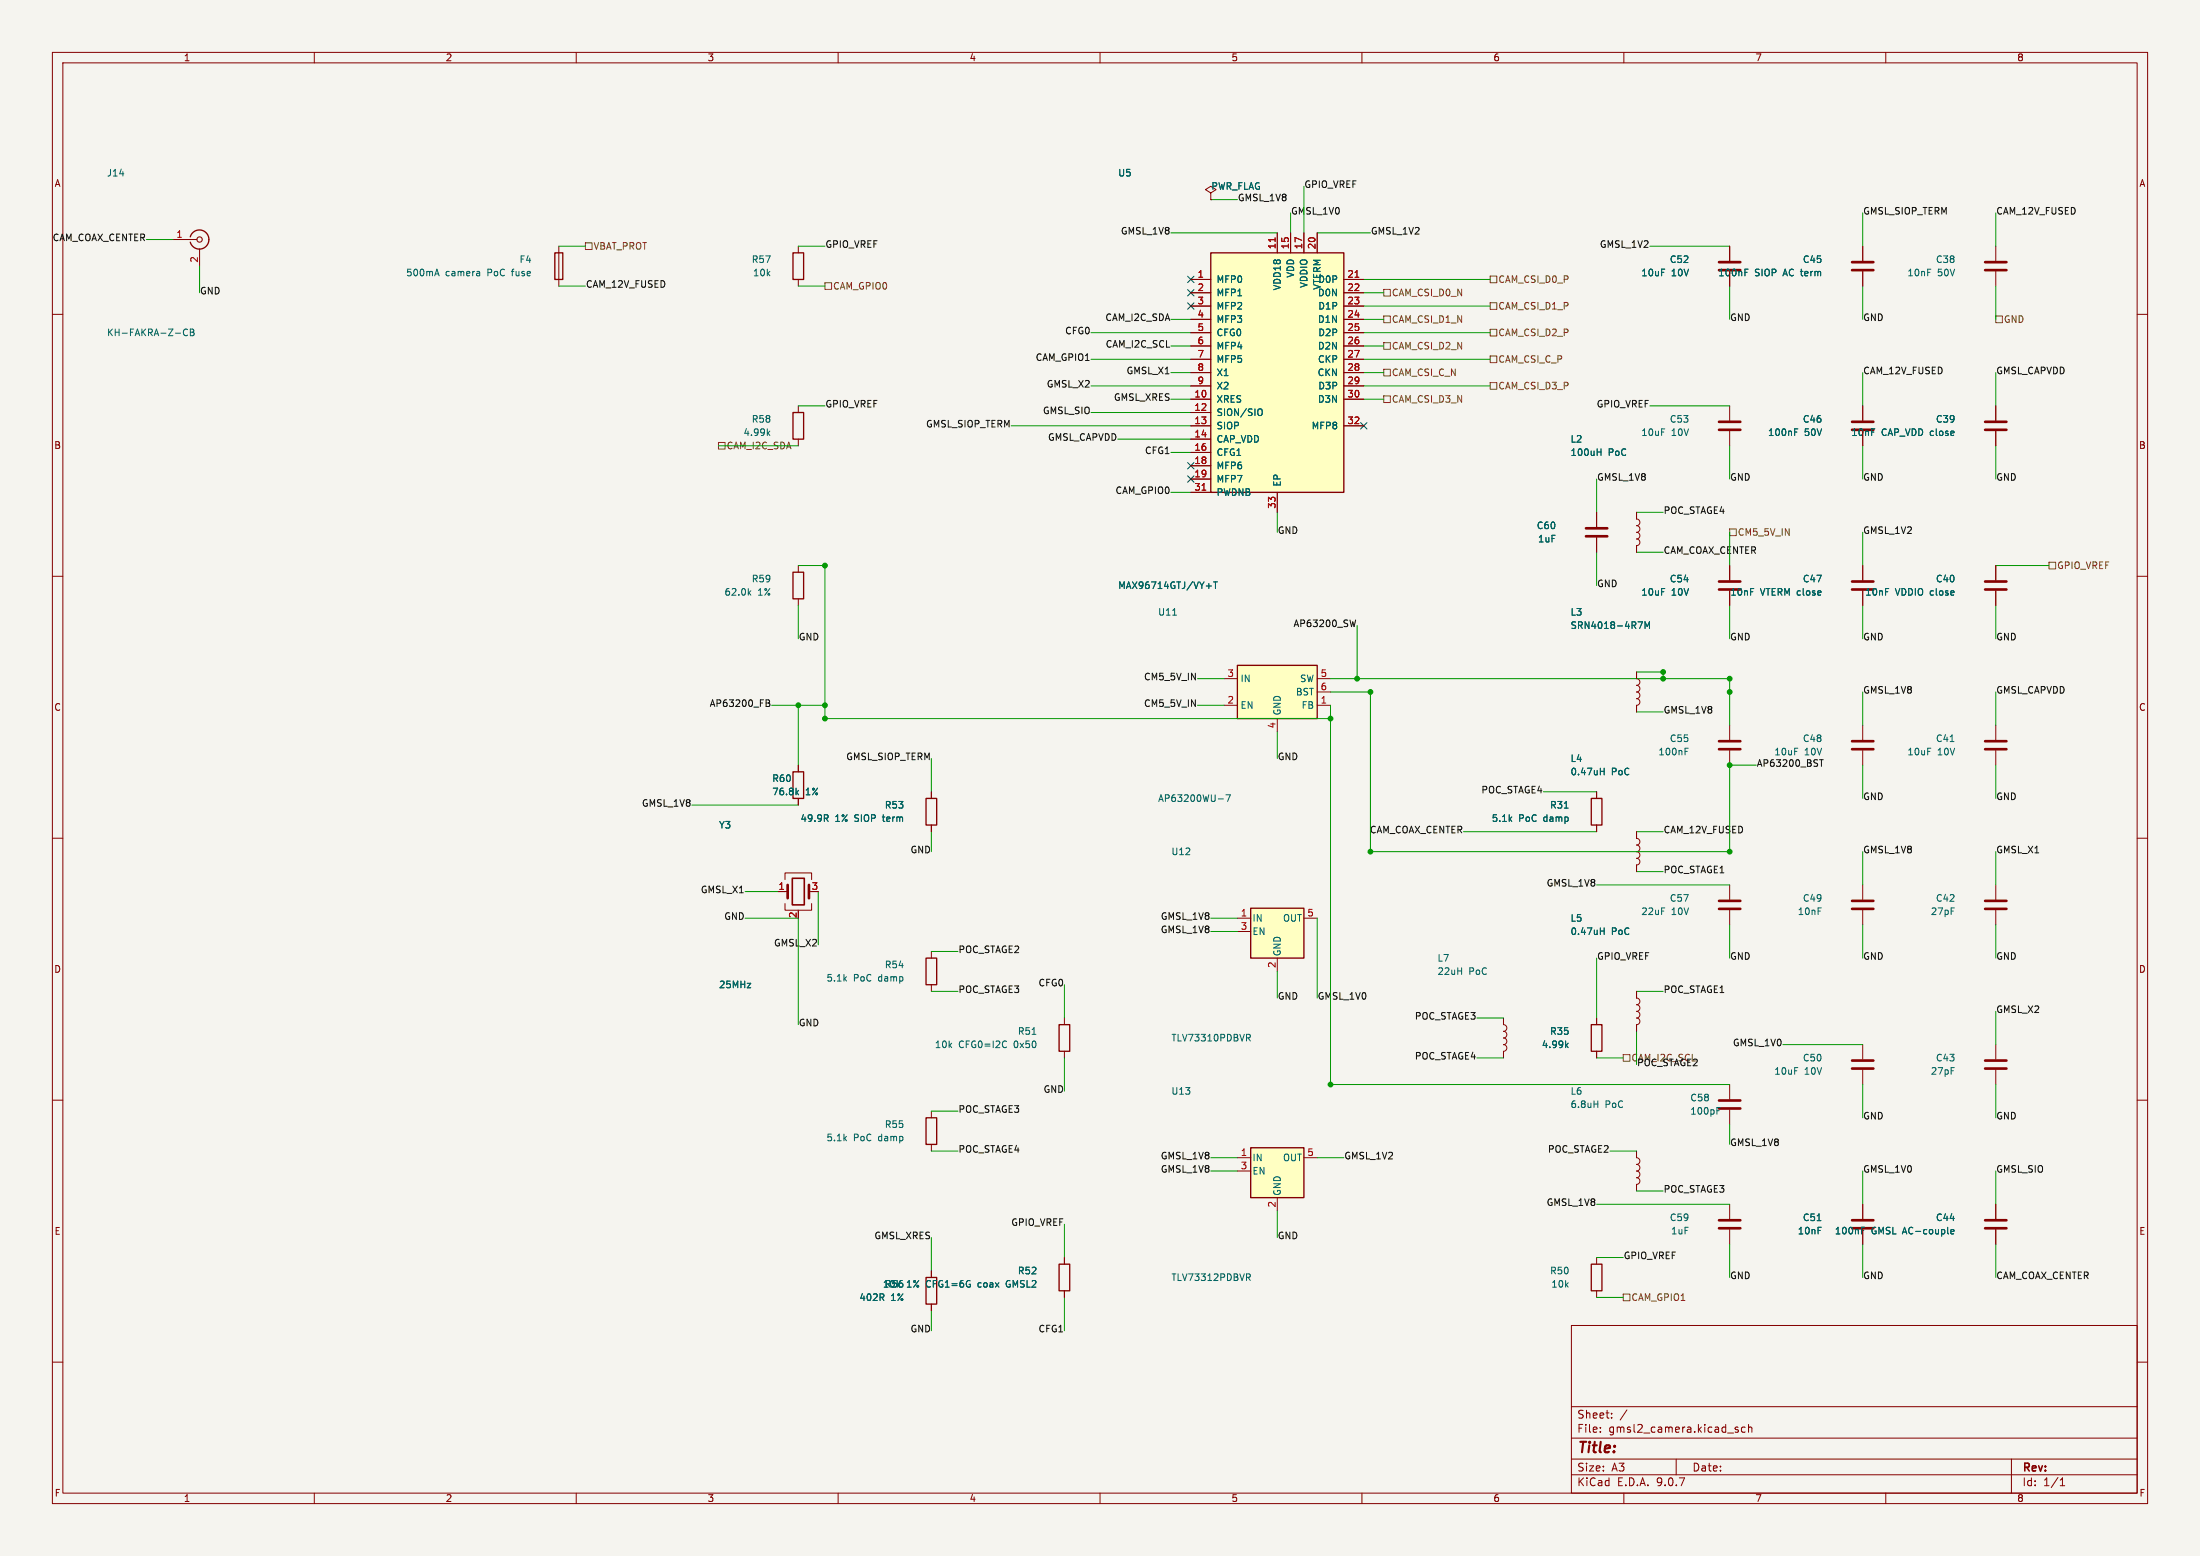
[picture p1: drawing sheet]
<svg xmlns="http://www.w3.org/2000/svg" width="420mm" height="297mm" viewBox="0 0 420 297" stroke-linecap="round" stroke-linejoin="round" font-family="sans-serif">
<path d="M0 0h420v297h-420z" fill="#f5f4ef" stroke="#f5f4ef" stroke-width=".19"/>
<g fill="none" stroke="#840000" stroke-width=".19">
<path d="M10 10h400v277h-400zM12 12h396v273h-396zM60 10v2M110 10v2M160 10v2M210 10v2M260 10v2M310 10v2M360 10v2M355.6 47v2.8M355.6 51.8v2.8M10 60h2"/>
<path d="M381 77.5v2.8M408 60h2M381 82.3v2.8M10 110h2M355.6 108v2.7M355.6 112.8v2.8M381 108v2.7M381 112.8v2.8M408 110h2M10 160h2M312.4 158.8v1.2a.64 .64 0 0 1 .7 .7 .64 .64 0 0 1-.7 .6M408 160h2"/>
<path d="M148.6 170.2h1.8M149.9 167.9v-1.3h5v1.3M149.9 172.5v1.2h5v-1.2M152.4 173.7v.3M312.4 161.3a.64 .64 0 0 1 .7 .6 .64 .64 0 0 1-.7 .7 .64 .64 0 0 1 .7 .6 .64 .64 0 0 1-.7 .6 .64 .64 0 0 1 .7 .7 .64 .64 0 0 1-.7 .6M312.4 165.1v1.3M177.8 181.6v1.3M177.8 188v1.2M355.6 199.4v2.8M10 210h2M177.8 212.1v1.3M177.8 218.4v1.3"/>
<path d="M355.6 204.2v2.8M408 210h2M381 229.9v2.8M381 234.7v2.8M300 253h108v32h-108zM304.8 240v1.3M304.8 246.4v1.2M10 260h2M300 278.5h108M300 274.5h108M300 268.5h108M305.5 273.2v.2"/>
<path d="M305.5 272.5v.1M307.7 270.5v.2M307.7 269.8v.1M310.6 269.1l-1.3 1.9M320 278.5v3M331.2 272.7l.7 .4-.2 .3-.5-.1M331.8 272.5l-.4-.1-.2 .2M333.2 272.5l-.5-.1-.3 .3 .2 .6h.6M333.8 272.5l.2-.1 .4 .1v.9M333.8 271.9v1.5M384 278.5v6.5M408 260h2"/>
<path d="M60 285v2M110 285v2M160 285v2M210 285v2M260 285v2M300 281.5h108M310 285v2M360 285v2M393.3 283.6h.9M393.3 282.5l.4-.4v1.5"/>
</g>
<path d="M176.8 182.9h2v5.1h-2zM176.8 213.4h2v5h-2zM303.8 241.3h2v5.1h-2z" fill="none" stroke="#840000" stroke-width=".25"/>
<g fill="none" stroke="#840000" stroke-width=".51">
<path d="M353.6 50h4M353.6 51.6h4M379 80.5h4M379 82h4M353.6 111h4M353.6 112.5h4M379 111h4M379 112.5h4M150.4 168.9v2.6M154.4 168.9v2.6M353.6 202.4h4M353.6 204h4"/>
<path d="M379 232.9h4M379 234.4h4"/>
</g>
<path d="M333.1 52h.4M333.1 51.4h.6M305.5 147.2h.7M306.2 146.6v1.3M355.4 234.9h.4M355.4 234.3h.6M372.4 235.1l.6-.1v-.3h-.4l-.2 .2 .1 .6h.5" fill="none" stroke="#006464" stroke-width=".19"/>
<path d="M151.3 167.6h2.2v5.1h-2.2z" fill="none" stroke="#840000" stroke-width=".3"/>
<path d="M238.8 219.1h10.1v9.5h-10.1z" fill="#ffffc2"/>
<path d="M151.4 109.2h2v5.1h-2zM238.8 219.1h10.1v9.5h-10.1zM202.2 241.3h2v5.1h-2z" fill="none" stroke="#840000" stroke-width=".25"/>
<g fill="none" stroke="#840000" stroke-width=".19">
<path d="M152.4 108v1.2M152.4 114.3v1.3M330.2 168.9v2.8M330.2 173.7v2.8M287 194.3v1.3a.64 .64 0 0 1 .7 .6 .64 .64 0 0 1-.7 .7 .64 .64 0 0 1 .7 .6 .64 .64 0 0 1-.7 .6 .64 .64 0 0 1 .7 .7 .64 .64 0 0 1-.7 .6 .64 .64 0 0 1 .7 .6 .64 .64 0 0 1-.7 .7M312.4 189.2v1.3a.64 .64 0 0 1 .7 .6 .64 .64 0 0 1-.7 .7 .64 .64 0 0 1 .7 .6 .64 .64 0 0 1-.7 .6 .64 .64 0 0 1 .7 .7 .64 .64 0 0 1-.7 .6M312.4 194.3a.64 .64 0 0 1 .7 .6 .64 .64 0 0 1-.7 .7v1.3M287 200.7v1.2M236.2 221h2.6M236.2 223.5h2.6M243.8 228.6v2.5M248.9 221h2.6"/>
<path d="M203.2 240v1.3M203.2 246.4v1.2"/>
</g>
<path d="M143 113.1l.3 .5M143.3 112.8l-.4 .4M305.5 177.7h.7M306.2 177.1v1.3M238 243.1h.4l.3 .3-.1 .4h-.6M238.3 243.8l.4 .6" fill="none" stroke="#006464" stroke-width=".19"/>
<path d="M328.2 172h4M328.2 173.5h4" fill="none" stroke="#840000" stroke-width=".51"/>
<path d="M238.8 173.4h10.1v9.5h-10.1z" fill="#ffffc2"/>
<path d="M151.4 147.3h2v5.1h-2zM176.8 152.4h2v5.1h-2zM303.8 152.4h2v5.1h-2zM238.8 173.4h10.1v9.5h-10.1z" fill="none" stroke="#840000" stroke-width=".25"/>
<g fill="none" stroke="#840000" stroke-width=".19">
<path d="M381 47v2.8M381 51.8v2.8M330.2 138.4v2.8M152.4 146.1v1.2M152.4 152.4v1.3M177.8 151.1v1.3M177.8 157.5v1.3M304.8 151.1v1.3M304.8 157.5v1.3M330.2 143.3v2.8M236.2 175.3h2.6M236.2 177.8h2.6"/>
<path d="M248.9 175.3h2.6M243.8 182.9v2.5"/>
</g>
<path d="M152.1 151.2l.4 .5M152.5 150.9l-.5 .4M157.7 156.2l.4 .6M158 155.6l.1 .2-.1 .3M298.6 154.2h.8M321.7 143.4h.4M321.7 142.8h.6M238 197.4h.4l.3 .3-.1 .3-.6 .1M238.3 198.1l.4 .6" fill="none" stroke="#006464" stroke-width=".19"/>
<path d="M379 50h4M379 51.6h4M328.2 141.5h4M328.2 143h4" fill="none" stroke="#840000" stroke-width=".51"/>
<path d="M231.1 48.3h25.4v45.7h-25.4z" fill="#ffffc2"/>
<path d="M36.3 45.2a1.81 1.81 0 0 1 2.8-1 1.81 1.81 0 0 1 0 3 1.81 1.81 0 0 1-2.8-1M105.9 48.3h1.5v5h-1.5zM151.4 48.3h2v5h-2zM231.1 48.3h25.4v45.7h-25.4zM151.4 78.7h2v5.1h-2zM202.2 195.6h2v5.1h-2zM176.8 243.8h2v5.1h-2z" fill="none" stroke="#840000" stroke-width=".25"/>
<g fill="none" stroke="#840000" stroke-width=".19">
<path d="M231.1 36.8l1.1-.6-1.1-.6-1 .6 1 .6v1.3M231.1 38.1h.1M33 45.7h4.6M38.1 47.5v3.3M106.7 47v7.6M152.4 47v1.3M152.4 53.3v1.3M227.3 53.3h3.8M227.3 55.9h3.8M227.3 58.4h3.8M243.8 44.5v3.8M246.4 44.5v3.8"/>
<path d="M248.9 44.5v3.8M251.5 44.5v3.8M256.5 53.3h3.8M256.5 55.9h3.8M256.5 58.4h3.8M330.2 47v2.8M330.2 51.8v2.8M152.4 77.5v1.2M227.3 61h3.8M227.3 63.5h3.8M227.3 66h3.8M227.3 68.6h3.8"/>
<path d="M227.3 71.1h3.8M227.3 73.7h3.8M227.3 76.2h3.8M227.3 78.7h3.8M256.5 61h3.8M256.5 63.5h3.8M256.5 66h3.8M256.5 68.6h3.8M256.5 71.1h3.8M256.5 73.7h3.8M256.5 76.2h3.8M330.2 77.5v2.8"/>
<path d="M355.6 77.5v2.8M152.4 83.8v1.3M227.3 81.3h3.8M227.3 83.8h3.8M227.3 86.4h3.8M227.3 88.9h3.8M227.3 91.4h3.8M227.3 94h3.8M243.8 94v3.8M256.5 81.3h3.8M304.8 97.8v2.8M312.4 97.8v1.3a.64 .64 0 0 1 .7 .6 .64 .64 0 0 1-.7 .6 .64 .64 0 0 1 .7 .7 .64 .64 0 0 1-.7 .6 .64 .64 0 0 1 .7 .6 .64 .64 0 0 1-.7 .7"/>
<path d="M330.2 82.3v2.8M355.6 82.3v2.8M304.8 102.6v2.8M312.4 102.9a.64 .64 0 0 1 .7 .6 .64 .64 0 0 1-.7 .6v1.3M330.2 108v2.7M330.2 112.8v2.8M312.4 128.3v1.2a.64 .64 0 0 1 .7 .7 .64 .64 0 0 1-.7 .6 .64 .64 0 0 1 .7 .7 .64 .64 0 0 1-.7 .6M312.4 132.1a.64 .64 0 0 1 .7 .6 .64 .64 0 0 1-.7 .7 .64 .64 0 0 1 .7 .6 .64 .64 0 0 1-.7 .6v1.3M355.6 138.4v2.8M381 138.4v2.8M355.6 143.3v2.8M381 143.3v2.8"/>
<path d="M355.6 168.9v2.8M355.6 173.7v2.8M381 168.9v2.8M381 173.7v2.8M203.2 194.3v1.3M381 199.4v2.8M203.2 200.7v1.2M312.4 219.7v1.3a.64 .64 0 0 1 .7 .6 .64 .64 0 0 1-.7 .7 .64 .64 0 0 1 .7 .6 .64 .64 0 0 1-.7 .6M330.2 207v2.8M330.2 211.8v2.8M381 204.2v2.8M312.4 223.5a.64 .64 0 0 1 .7 .7 .64 .64 0 0 1-.7 .6 .64 .64 0 0 1 .7 .6 .64 .64 0 0 1-.7 .7v1.2"/>
<path d="M330.2 229.9v2.8M330.2 234.7v2.8M355.6 229.9v2.8M355.6 234.7v2.8M177.8 242.6v1.2M177.8 248.9v1.3"/>
</g>
<g fill="none" stroke="#006464" stroke-width=".19">
<path d="M83.1 52.3h.6M83.4 51.4l.4 1.2M91.4 51.8l.2 .2v.6M91.6 52.6h-.2M91.6 52.1l-.2 .1M35.8 62.9a.6 .6 0 0 0-.8 .5 .6 .6 0 0 0 .6 .7l.2-.1M36.3 62.8h.5l.2 .3-.2 .3 .2 .1 .1 .3-.3 .3h-.5zM36.3 63.4h.5M240.4 78a.43 .43 0 0 1 .6 .5v.4a.43 .43 0 0 1-.6 .4M146.6 82.6l.4 .5M147 82.3l-.5 .5M304.9 86.3h.7"/>
<path d="M305.6 85.7v1.2M342.6 82.5h.4M342.6 81.9h.6M230.3 111.9h1M231.7 111.1h.7M232 111.1v1.2M312.7 118.7h.9l-.6 1.3M314 120v-1.3l.5 .9 .4-.9v1.3M372.3 141.5h.7M191.9 198.7l.2 .1M192.1 199.8l-.2 .2M197 197.4h.8"/>
<path d="M304.3 210.7h.7M305 210.1v1.3M327.8 212h.4M327.8 211.4h.6M346.9 233h.7"/>
</g>
<path d="M243.4 45.4v.7M258.7 52.9h.7M229.5 93.6h.7" fill="none" stroke="#a90000" stroke-width=".19"/>
<g fill="none" stroke="#840000" stroke-width=".51">
<path d="M328.2 50h4M328.2 51.6h4M328.2 80.5h4M328.2 82h4M353.6 80.5h4M353.6 82h4M302.8 100.8h4M302.8 102.4h4M328.2 111h4M328.2 112.5h4M353.6 141.5h4M353.6 143h4"/>
<path d="M379 141.5h4M379 143h4M353.6 172h4M353.6 173.5h4M379 172h4M379 173.5h4M328.2 211.6h4M328.2 210.1h4M379 202.4h4M379 204h4M328.2 232.9h4M328.2 234.4h4"/>
<path d="M353.6 232.9h4M353.6 234.4h4"/>
</g>
<circle cx="38.1" cy="45.7" r=".51" fill="none" stroke="#840000" stroke-width=".2"/>
<path d="M236.2 127h15.3v10.2h-15.3z" fill="#ffffc2"/>
<path d="M236.2 127h15.3v10.2h-15.3zM303.8 195.6h2v5.1h-2z" fill="none" stroke="#840000" stroke-width=".25"/>
<g fill="none" stroke="#840000" stroke-width=".19">
<path d="M231.1 38.1h.1M227.3 53.3h3.8M227.3 55.9h3.8M227.3 58.4h3.8M243.8 44.5v3.8M246.4 44.5v3.8M248.9 44.5v3.8M251.5 44.5v3.8M256.5 53.3h3.8M256.5 55.9h3.8M256.5 58.4h3.8M330.2 47v2.8"/>
<path d="M330.2 51.8v2.8M355.6 47v2.8M355.6 51.8v2.8M227.3 61h3.8M227.3 63.5h3.8M227.3 66h3.8M227.3 68.6h3.8M227.3 71.1h3.8M227.3 73.7h3.8M227.3 76.2h3.8M227.3 78.7h3.8M256.5 61h3.8"/>
<path d="M256.5 63.5h3.8M256.5 66h3.8M256.5 68.6h3.8M256.5 71.1h3.8M256.5 73.7h3.8M256.5 76.2h3.8M355.6 77.5v2.8M381 77.5v2.8M227.3 81.3h3.8M227.3 83.8h3.8M227.3 86.4h3.8M227.3 88.9h3.8"/>
<path d="M227.3 91.4h3.8M227.3 94h3.8M243.8 94v3.8M256.5 81.3h3.8M304.8 97.8v2.8M312.4 97.8v1.3M355.6 82.3v2.8M381 82.3v2.8M304.8 102.6v2.8M312.4 104.1v1.3M330.2 108v2.7M330.2 112.8v2.8"/>
<path d="M355.6 108v2.7M355.6 112.8v2.8M381 108v2.7M381 112.8v2.8M233.7 129.5h2.5M233.7 134.6h2.5M243.8 137.2v2.5M251.5 129.5h2.5M251.5 134.6h2.5M251.5 132.1h2.5M312.4 128.3v1.2M312.4 134.6v1.3"/>
<path d="M152.4 146.1v1.2M152.4 152.4v1.3M177.8 151.1v1.3M177.8 157.5v1.3M304.8 151.1v1.3M304.8 157.5v1.3M312.4 158.8v1.2M148.6 170.2h1.3M312.4 165.1v1.3M304.8 194.3v1.3M312.4 189.2v1.3M312.4 195.6v1.3"/>
<path d="M304.8 200.7v1.2M355.6 229.9v2.8M355.6 234.7v2.8M381 229.9v2.8M381 234.7v2.8M177.8 242.6v1.2M177.8 248.9v1.3M203.2 240v1.3M203.2 246.4v1.2"/>
</g>
<g fill="none" stroke="#006464" stroke-width=".19">
<path d="M333.1 52h.4M333.1 51.4h.6M240.4 78a.43 .43 0 0 1 .6 .5v.4a.43 .43 0 0 1-.6 .4M304.9 86.3h.7M305.6 85.7v1.2M342.6 82.5h.4M342.6 81.9h.6M223.9 117.4h.7M230.3 111.9h1M231.7 111.1h.7M232 111.1v1.2M312.7 118.7h.9l-.6 1.3"/>
<path d="M314 120v-1.3l.5 .9 .4-.9v1.3M152.1 151.2l.4 .5M152.5 150.9l-.5 .4M157.7 156.2l.4 .6M158 155.6l.1 .2-.1 .3M232.6 152.5h.9M234 151.7h.9l-.6 1.3M298.6 154.2h.8M305.5 147.2h.7M306.2 146.6v1.3M305.5 177.7h.7M306.2 177.1v1.3"/>
<path d="M299 199.5l.4 .5M299.4 199.1l-.5 .5M346.9 233h.7M355.4 234.9h.4M355.4 234.3h.6M372.4 235.1l.6-.1v-.3h-.4l-.2 .2 .1 .6h.5"/>
</g>
<g fill="none" stroke="#725600" stroke-width=".19">
<path d="M111.8 46.4h1.2v1.2h-1.2zM157.5 54h1.2v1.2h-1.2zM264.2 55.2h1.2v1.3h-1.2zM284.5 52.7h1.2v1.3h-1.2zM284.5 57.8h1.2v1.3h-1.2zM264.2 60.3h1.2v1.3h-1.2zM264.2 65.4h1.2v1.3h-1.2zM264.2 70.5h1.2v1.3h-1.2zM264.2 75.6h1.2v1.2h-1.2zM284.5 73h1.2v1.3h-1.2zM284.5 67.9h1.2v1.3h-1.2zM284.5 62.9h1.2v1.2h-1.2z"/>
<path d="M381 60.3h1.3v1.3h-1.3zM137.2 84.5h1.2v1.2h-1.2zM330.2 101h1.3v1.2h-1.3zM391.2 107.3h1.2v1.3h-1.2zM309.9 201.3h1.2v1.3h-1.2zM309.9 247h1.2v1.3h-1.2z"/>
</g>
<path d="M258.8 118.3l-.3 1.3M146.3 133.6l.6 .1v.2l-.2 .3M146.3 134.2h.4M146.7 134.2l.3 .2-.1 .3-.6 .2M347.7 145v1.3" fill="none" stroke="#0f0f0f" stroke-width=".19"/>
<g fill="none" stroke="#009600" stroke-width=".19">
<path d="M231.1 38.1h5.1M248.9 35.6v8.9M27.9 45.7h5.1M38.1 50.8v5.1M106.7 54.6h5.1M106.7 47h5.1M152.4 54.6h5.1M152.4 47h5.1M223.5 44.5h20.3M246.4 40.6v3.9M251.5 44.5h10.1M260.3 53.3h24.2"/>
<path d="M260.3 55.9h3.9M260.3 58.4h24.2M315 47h15.2M330.2 54.6v6.4M355.6 40.6v6.4M355.6 54.6v6.4M381 40.6v6.4M381 54.6v6.4M152.4 77.5h5.1M208.3 68.6h19M208.3 63.5h19M208.3 78.7h19"/>
<path d="M208.3 73.7h19M223.5 61h3.8M223.5 71.1h3.8M223.5 66h3.8M223.5 76.2h3.8M260.3 68.6h24.2M260.3 61h3.9M260.3 63.5h24.2M260.3 71.1h3.9M260.3 73.7h24.2M260.3 66h3.9M260.3 76.2h3.9"/>
<path d="M315 77.5h15.2M355.6 71.1v6.4M381 71.1v6.4M137.2 85.1h15.2M193 81.3h34.3M213.4 83.8h13.9M223.5 86.4h3.8M223.5 94h3.8M243.8 97.8v3.8M304.8 91.4v6.4M312.4 97.8h5.1M330.2 85.1v6.3"/>
<path d="M355.6 85.1v6.3M381 85.1v6.3M152.4 108h5.1v29.2h96.5M152.4 115.6v6.3M259.1 119.4v10.1M304.8 105.4v6.4M312.4 105.4h5.1M330.2 101.6v6.4M330.2 115.6v6.3M355.6 101.6v6.4M355.6 115.6v6.3M381 115.6v6.3"/>
<path d="M381 108h10.2M147.3 134.6h10.2M152.4 134.6v11.5M228.6 129.5h5.1M228.6 134.6h5.1M243.8 139.7v5.1M254 129.5h76.2v8.9M254 132.1h7.6v30.5h68.6v-16.5h5.1M254 134.6v72.4h76.2M312.4 135.9h5.1M312.4 128.3h5.1v1.2M355.6 132.1v6.3"/>
<path d="M381 132.1v6.3M132.1 153.7h20.3M177.8 144.8v6.3M177.8 158.8v3.8M279.4 158.8h25.4M294.6 151.1h10.2M312.4 158.8h5.1M355.6 146.1v6.3M381 146.1v6.3M142.2 175.3h10.2v20.3M142.2 170.2h6.4M156.2 170.2v10.1"/>
<path d="M231.1 175.3h5.1M231.1 177.8h5.1M251.5 175.3v15.2M304.8 168.9h25.4M312.4 166.4h5.1M330.2 176.5v6.4M355.6 162.6v6.3M355.6 176.5v6.4M381 162.6v6.3M381 176.5v6.4M177.8 189.2h5.1M177.8 181.6h5.1"/>
<path d="M203.2 188v6.3M243.8 185.4v5.1M281.9 194.3h5.1M304.8 182.9v11.4M312.4 189.2h5.1M312.4 196.9v6.3M340.4 199.4h15.2M381 193v6.4M177.8 212.1h5.1M177.8 219.7h5.1M203.2 201.9v6.4M281.9 201.9h5.1"/>
<path d="M304.8 201.9h5.1M307.3 219.7h5.1M330.2 214.6v3.8M355.6 207v6.4M381 207v6.4M177.8 236.2v6.4M203.2 233.7v6.3M231.1 221h5.1M231.1 223.5h5.1M243.8 231.1v5.1M251.5 221h5M304.8 229.9h25.4"/>
<path d="M312.4 227.3h5.1M330.2 237.5v6.3M355.6 223.5v6.4M355.6 237.5v6.3M381 223.5v6.4M381 237.5v6.3M177.8 250.2v3.8M203.2 247.6v6.4M304.8 247.6h5.1M304.8 240h5.1"/>
</g>
<path d="M226.7 57.8l1.2 1.2M226.7 55.3l1.2 1.2M226.7 52.7l1.2 1.2M227.9 57.8l-1.2 1.2M227.9 55.3l-1.2 1.2M227.9 52.7l-1.2 1.2M226.7 88.3l1.2 1.2M226.7 90.8l1.2 1.2M227.9 88.3l-1.2 1.2M227.9 90.8l-1.2 1.2M259.7 80.7l1.3 1.2M261 80.7l-1.3 1.2" fill="none" stroke="#000084" stroke-width=".19"/>
<path d="M243.4 45.4v.7M258.7 52.9h.7M229.5 93.6h.7" fill="none" stroke="#a90000" stroke-width=".19"/>
<g fill="#009600" stroke="#009600" stroke-width=".19">
<circle cx="317.5" cy="128.3" r=".46"/>
<circle cx="317.5" cy="129.5" r=".46"/>
<circle cx="330.2" cy="129.5" r=".46"/>
<circle cx="330.2" cy="132.1" r=".46"/>
<circle cx="330.2" cy="146.1" r=".46"/>
<circle cx="330.2" cy="162.6" r=".46"/>
<circle cx="254" cy="207" r=".46"/>
<circle cx="261.6" cy="162.6" r=".46"/>
<circle cx="157.5" cy="108" r=".46"/>
<circle cx="261.6" cy="132.1" r=".46"/>
<circle cx="254" cy="137.2" r=".46"/>
<circle cx="259.1" cy="129.5" r=".46"/>
<circle cx="157.5" cy="137.2" r=".46"/>
<circle cx="157.5" cy="134.6" r=".46"/>
<circle cx="152.4" cy="134.6" r=".46"/>
</g>
<text font-size="2.8" fill="#840000" x="301" y="277.9">Title:</text>
<g font-size="2.1" fill="#840000">
<text x="301" y="273.7">File:</text>
<text x="301" y="271">Sheet:</text>
<text x="307.1" y="273.7">gmsl2_camera.kicad_sch</text>
<text x="301" y="281.1">Size:</text>
<text x="307.6" y="281.1">A3</text>
<text x="323" y="281.1">Date:</text>
<text x="386" y="281.3">Rev:</text>
<text x="301" y="283.9">KiCad</text>
<text x="308.7" y="283.9">E.D.A.</text>
<text x="316.3" y="283.9">9.0.7</text>
<text x="386" y="283.9">Id:</text>
<text x="390.1" y="283.9">1/1</text>
</g>
<g font-size="1.8" fill="#840000">
<text x="35" y="11.9">1</text>
<text x="85" y="11.9">2</text>
<text x="135" y="11.9">3</text>
<text x="185" y="11.9">4</text>
<text x="235" y="11.9">5</text>
<text x="285" y="11.9">6</text>
<text x="335" y="11.9">7</text>
<text x="385" y="11.9">8</text>
<text x="10.3" y="35.9">A</text>
<text x="408.3" y="35.9">A</text>
<text x="10.3" y="85.9">B</text>
<text x="408.2" y="85.9">B</text>
<text x="10.3" y="135.9">C</text>
<text x="408.2" y="135.9">C</text>
<text x="10.3" y="185.9">D</text>
<text x="408.2" y="185.9">D</text>
<text x="10.3" y="235.9">E</text>
<text x="408.3" y="235.9">E</text>
<text x="10.3" y="285.9">F</text>
<text x="35" y="286.9">1</text>
<text x="85" y="286.9">2</text>
<text x="135" y="286.9">3</text>
<text x="185" y="286.9">4</text>
<text x="235" y="286.9">5</text>
<text x="285" y="286.9">6</text>
<text x="335" y="286.9">7</text>
<text x="385" y="286.9">8</text>
<text x="408.3" y="285.9">F</text>
</g>
<g font-size="1.8" fill="#006464">
<text x="20.3" y="33.9">J14</text>
<text x="213.4" y="33.9">U5</text>
<text x="231.1" y="36.4">PWR_FLAG</text>
<text x="77.4" y="52.9">500mA</text>
<text x="85" y="52.9">camera</text>
<text x="93.1" y="52.9">PoC</text>
<text x="98" y="52.9">fuse</text>
<text x="99.1" y="50.4">F4</text>
<text x="143.4" y="50.4">R57</text>
<text x="143.7" y="52.9">10k</text>
<text x="247.2" y="53.1" transform="rotate(-90 247.2 53.1)">VDD</text>
<text x="313.2" y="52.9">10uF</text>
<text x="318.7" y="50.4">C52</text>
<text x="319.1" y="52.9">10V</text>
<text x="327.9" y="52.9">100nF</text>
<text x="335" y="52.9">SIOP</text>
<text x="340.6" y="52.9">AC term</text>
<text x="344.1" y="50.4">C45</text>
<text x="364" y="52.9">10nF</text>
<text x="369.5" y="50.4">C38</text>
<text x="369.9" y="52.9">50V</text>
<text x="232.2" y="54.2">MFP0</text>
<text x="232.2" y="56.7">MFP1</text>
<text x="232.2" y="59.3">MFP2</text>
<text x="244.7" y="55.5" transform="rotate(-90 244.7 55.5)">VDD18</text>
<text x="249.8" y="55" transform="rotate(-90 249.8 55)">VDDIO</text>
<text x="251.5" y="56.7">D0N</text>
<text x="251.6" y="54.2">D0P</text>
<text x="251.6" y="59.3">D1P</text>
<text x="252.3" y="55.4" transform="rotate(-90 252.3 55.4)">VTERM</text>
<text x="20.3" y="64.4">KH-FAKRA-Z-CB</text>
<text x="232.2" y="61.8">MFP3</text>
<text x="232.2" y="64.4">CFG0</text>
<text x="251.5" y="61.8">D1N</text>
<text x="251.6" y="64.4">D2P</text>
<text x="232.2" y="66.9">MFP4</text>
<text x="232.2" y="69.4">MFP5</text>
<text x="232.2" y="72">X1</text>
<text x="251.5" y="72">CKN</text>
<text x="251.5" y="66.9">D2N</text>
<text x="251.5" y="69.4">CKP</text>
<text x="232.2" y="74.5">X2</text>
<text x="232.2" y="77.1">XRES</text>
<text x="251.5" y="77.1">D3N</text>
<text x="251.6" y="74.5">D3P</text>
<text x="141.8" y="83.4">4.99k</text>
<text x="143.4" y="80.9">R58</text>
<text x="232.2" y="79.6">SION/SIO</text>
<text x="232.2" y="82.1">SIOP</text>
<text x="250.3" y="82.1">MFP8</text>
<text x="313.2" y="83.4">10uF</text>
<text x="318.7" y="80.9">C53</text>
<text x="319.1" y="83.4">10V</text>
<text x="337.4" y="83.4">100nF</text>
<text x="344.1" y="80.9">C46</text>
<text x="344.5" y="83.4">50V</text>
<text x="353.3" y="83.4">10nF</text>
<text x="359.2" y="83.4">CAP_VDD close</text>
<text x="369.5" y="80.9">C39</text>
<text x="232.2" y="84.7">CAP_VDD</text>
<text x="232.2" y="87.2">CFG1</text>
<text x="232.2" y="89.8">MFP6</text>
<text x="299.7" y="84.7">L2</text>
<text x="299.7" y="87.2">100uH</text>
<text x="307" y="87.2">PoC</text>
<text x="232.2" y="92.3">MFP7</text>
<text x="232.2" y="94.8">PWDNB</text>
<text x="244.7" y="93" transform="rotate(-90 244.7 93)">EP</text>
<text x="293.3" y="101.2">C60</text>
<text x="293.5" y="103.7">1uF</text>
<text x="138.2" y="113.9">62.0k</text>
<text x="143.4" y="111.4">R59</text>
<text x="144.6" y="113.9">1%</text>
<text x="213.4" y="112.6">MAX96714GTJ/VY+T</text>
<text x="313.2" y="113.9">10uF</text>
<text x="318.7" y="111.4">C54</text>
<text x="319.1" y="113.9">10V</text>
<text x="330.2" y="113.9">10nF</text>
<text x="336.1" y="113.9">VTERM close</text>
<text x="344.1" y="111.4">C47</text>
<text x="356" y="113.9">10nF</text>
<text x="361.8" y="113.9">VDDIO close</text>
<text x="369.5" y="111.4">C40</text>
<text x="221" y="117.7">U11</text>
<text x="299.7" y="117.7">L3</text>
<text x="299.7" y="120.2">SRN4018-4R7M</text>
<text x="236.7" y="130.4">IN</text>
<text x="248.1" y="130.4">SW</text>
<text x="236.7" y="135.5">EN</text>
<text x="244.7" y="136.7" transform="rotate(-90 244.7 136.7)">GND</text>
<text x="247.3" y="132.9">BST</text>
<text x="248.4" y="135.5">FB</text>
<text x="318.7" y="141.8">C55</text>
<text x="344.1" y="141.8">C48</text>
<text x="369.5" y="141.8">C41</text>
<text x="147.3" y="149.5">R60</text>
<text x="299.7" y="145.6">L4</text>
<text x="299.7" y="148.2">0.47uH</text>
<text x="307.6" y="148.2">PoC</text>
<text x="316.5" y="144.4">100nF</text>
<text x="364" y="144.4">10uF</text>
<text x="369.9" y="144.4">10V</text>
<text x="147.3" y="152">76.8k</text>
<text x="153.8" y="152">1%</text>
<text x="168.8" y="154.5">R53</text>
<text x="221" y="153.3">AP63200WU-7</text>
<text x="295.8" y="154.5">R31</text>
<text x="137.2" y="158.3">Y3</text>
<text x="152.7" y="157.1">49.9R</text>
<text x="159.4" y="157.1">1%</text>
<text x="163.2" y="157.1">SIOP</text>
<text x="168.8" y="157.1">term</text>
<text x="284.7" y="157.1">5.1k</text>
<text x="289.9" y="157.1">PoC</text>
<text x="294.8" y="157.1">damp</text>
<text x="223.5" y="163.4">U12</text>
<text x="318.7" y="172.3">C57</text>
<text x="344.1" y="172.3">C49</text>
<text x="369.5" y="172.3">C42</text>
<text x="239" y="176.1">IN</text>
<text x="239" y="178.7">EN</text>
<text x="244.8" y="176.1">OUT</text>
<text x="299.7" y="176.1">L5</text>
<text x="299.7" y="178.7">0.47uH</text>
<text x="307.6" y="178.7">PoC</text>
<text x="313.2" y="174.9">22uF</text>
<text x="319.1" y="174.9">10V</text>
<text x="343.1" y="174.9">10nF</text>
<text x="368.5" y="174.9">27pF</text>
<text x="168.8" y="185">R54</text>
<text x="244.7" y="182.6" transform="rotate(-90 244.7 182.6)">GND</text>
<text x="274.3" y="183.7">L7</text>
<text x="137.2" y="188.8">25MHz</text>
<text x="157.7" y="187.6">5.1k</text>
<text x="162.9" y="187.6">PoC</text>
<text x="167.8" y="187.6">damp</text>
<text x="274.3" y="186.3">22uH</text>
<text x="280.4" y="186.3">PoC</text>
<text x="194.2" y="197.7">R51</text>
<text x="295.8" y="197.7">R35</text>
<text x="178.4" y="200.3">10k</text>
<text x="183" y="200.3">CFG0=I2C</text>
<text x="193.7" y="200.3">0x50</text>
<text x="223.5" y="199">TLV73310PDBVR</text>
<text x="294.2" y="200.3">4.99k</text>
<text x="344.1" y="202.8">C50</text>
<text x="369.5" y="202.8">C43</text>
<text x="223.5" y="209.1">U13</text>
<text x="299.7" y="209.1">L6</text>
<text x="338.6" y="205.3">10uF</text>
<text x="344.5" y="205.3">10V</text>
<text x="368.5" y="205.3">27pF</text>
<text x="168.8" y="215.5">R55</text>
<text x="299.7" y="211.7">6.8uH</text>
<text x="306.4" y="211.7">PoC</text>
<text x="322.6" y="213">100pF</text>
<text x="322.6" y="210.4">C58</text>
<text x="157.7" y="218">5.1k</text>
<text x="162.9" y="218">PoC</text>
<text x="167.8" y="218">damp</text>
<text x="239" y="221.8">IN</text>
<text x="244.8" y="221.8">OUT</text>
<text x="239" y="224.4">EN</text>
<text x="244.7" y="228.3" transform="rotate(-90 244.7 228.3)">GND</text>
<text x="318.7" y="233.3">C59</text>
<text x="344.1" y="233.3">C51</text>
<text x="369.5" y="233.3">C44</text>
<text x="318.9" y="235.8">1uF</text>
<text x="343.1" y="235.8">10nF</text>
<text x="350.2" y="235.8">100nF</text>
<text x="357.2" y="235.8">GMSL AC-couple</text>
<text x="168.5" y="246">10k</text>
<text x="168.8" y="246">R56</text>
<text x="173.1" y="246">1%</text>
<text x="176.9" y="246">CFG1=6G</text>
<text x="187" y="246">coax</text>
<text x="192.6" y="246">GMSL2</text>
<text x="194.2" y="243.4">R52</text>
<text x="223.5" y="244.7">TLV73312PDBVR</text>
<text x="295.8" y="243.4">R50</text>
<text x="296.1" y="246">10k</text>
<text x="164" y="248.5">402R</text>
<text x="170" y="248.5">1%</text>
</g>
<g font-size="1.8" fill="#0f0f0f">
<text x="236.2" y="38.6">GMSL_1V8</text>
<text x="246.4" y="41.2">GMSL_1V0</text>
<text x="248.9" y="36.1">GPIO_VREF</text>
<text x="355.6" y="41.2">GMSL_SIOP_TERM</text>
<text x="381" y="41.2">CAM_12V_FUSED</text>
<text x="10" y="46.2">CAM_COAX_CENTER</text>
<text x="157.5" y="47.5">GPIO_VREF</text>
<text x="213.9" y="45">GMSL_1V8</text>
<text x="261.6" y="45">GMSL_1V2</text>
<text x="305.3" y="47.5">GMSL_1V2</text>
<text x="38.1" y="56.4">GND</text>
<text x="111.8" y="55.1">CAM_12V_FUSED</text>
<text x="203.2" y="64">CFG0</text>
<text x="210.9" y="61.5">CAM_I2C_SDA</text>
<text x="330.2" y="61.5">GND</text>
<text x="355.6" y="61.5">GND</text>
<text x="197.6" y="69.1">CAM_GPIO1</text>
<text x="211" y="66.6">CAM_I2C_SCL</text>
<text x="215" y="71.6">GMSL_X1</text>
<text x="355.6" y="71.6">CAM_12V_FUSED</text>
<text x="381" y="71.6">GMSL_CAPVDD</text>
<text x="157.5" y="78">GPIO_VREF</text>
<text x="199.7" y="74.2">GMSL_X2</text>
<text x="212.6" y="76.7">GMSL_XRES</text>
<text x="304.7" y="78">GPIO_VREF</text>
<text x="176.7" y="81.8">GMSL_SIOP_TERM</text>
<text x="199" y="79.3">GMSL_SIO</text>
<text x="200" y="84.3">GMSL_CAPVDD</text>
<text x="218.5" y="86.9">CFG1</text>
<text x="212.9" y="94.5">CAM_GPIO0</text>
<text x="304.8" y="92">GMSL_1V8</text>
<text x="330.2" y="92">GND</text>
<text x="355.6" y="92">GND</text>
<text x="381" y="92">GND</text>
<text x="317.5" y="98.3">POC_STAGE4</text>
<text x="243.8" y="102.1">GND</text>
<text x="317.5" y="105.9">CAM_COAX_CENTER</text>
<text x="355.6" y="102.1">GMSL_1V2</text>
<text x="304.8" y="112.3">GND</text>
<text x="246.8" y="119.9">AP63200_SW</text>
<text x="152.4" y="122.4">GND</text>
<text x="330.2" y="122.4">GND</text>
<text x="355.6" y="122.4">GND</text>
<text x="381" y="122.4">GND</text>
<text x="218.3" y="130.1">CM5_5V_IN</text>
<text x="135.4" y="135.1">AP63200_FB</text>
<text x="218.3" y="135.1">CM5_5V_IN</text>
<text x="317.5" y="136.4">GMSL_1V8</text>
<text x="355.6" y="132.6">GMSL_1V8</text>
<text x="381" y="132.6">GMSL_CAPVDD</text>
<text x="161.4" y="145.3">GMSL_SIOP_TERM</text>
<text x="243.8" y="145.3">GND</text>
<text x="335.3" y="146.6">AP63200_BST</text>
<text x="338.6" y="144.4">10uF</text>
<text x="344.5" y="144.4">10V</text>
<text x="122.4" y="154.2">GMSL_1V8</text>
<text x="282.7" y="151.6">POC_STAGE4</text>
<text x="355.6" y="152.9">GND</text>
<text x="381" y="152.9">GND</text>
<text x="261.4" y="159.3">CAM_COAX_CENTER</text>
<text x="317.5" y="159.3">CAM_12V_FUSED</text>
<text x="173.7" y="163.1">GND</text>
<text x="317.5" y="166.9">POC_STAGE1</text>
<text x="355.6" y="163.1">GMSL_1V8</text>
<text x="381" y="163.1">GMSL_X1</text>
<text x="133.7" y="170.7">GMSL_X1</text>
<text x="295.2" y="169.4">GMSL_1V8</text>
<text x="138.2" y="175.8">GND</text>
<text x="221.5" y="175.8">GMSL_1V8</text>
<text x="221.5" y="178.3">GMSL_1V8</text>
<text x="147.7" y="180.9">GMSL_X2</text>
<text x="182.9" y="182.1">POC_STAGE2</text>
<text x="304.8" y="183.4">GPIO_VREF</text>
<text x="330.2" y="183.4">GND</text>
<text x="355.6" y="183.4">GND</text>
<text x="381" y="183.4">GND</text>
<text x="182.9" y="189.7">POC_STAGE3</text>
<text x="198.2" y="188.5">CFG0</text>
<text x="243.8" y="191">GND</text>
<text x="251.5" y="191">GMSL_1V0</text>
<text x="317.5" y="189.7">POC_STAGE1</text>
<text x="152.4" y="196.1">GND</text>
<text x="270" y="194.8">POC_STAGE3</text>
<text x="381" y="193.6">GMSL_X2</text>
<text x="270" y="202.4">POC_STAGE4</text>
<text x="312.4" y="203.7">POC_STAGE2</text>
<text x="330.7" y="199.9">GMSL_1V0</text>
<text x="199.1" y="208.8">GND</text>
<text x="182.9" y="212.6">POC_STAGE3</text>
<text x="355.6" y="213.9">GND</text>
<text x="381" y="213.9">GND</text>
<text x="182.9" y="220.2">POC_STAGE4</text>
<text x="221.5" y="221.5">GMSL_1V8</text>
<text x="256.5" y="221.5">GMSL_1V2</text>
<text x="295.4" y="220.2">POC_STAGE2</text>
<text x="330.2" y="219">GMSL_1V8</text>
<text x="221.5" y="224">GMSL_1V8</text>
<text x="317.5" y="227.8">POC_STAGE3</text>
<text x="355.6" y="224">GMSL_1V0</text>
<text x="381" y="224">GMSL_SIO</text>
<text x="295.2" y="230.4">GMSL_1V8</text>
<text x="166.8" y="236.7">GMSL_XRES</text>
<text x="193" y="234.2">GPIO_VREF</text>
<text x="243.8" y="236.7">GND</text>
<text x="309.9" y="240.5">GPIO_VREF</text>
<text x="330.2" y="244.4">GND</text>
<text x="355.6" y="244.4">GND</text>
<text x="381" y="244.4">CAM_COAX_CENTER</text>
<text x="173.7" y="254.5">GND</text>
<text x="198.2" y="254.5">CFG1</text>
</g>
<g font-size="1.8" fill="#a90000">
<text x="33.6" y="45.5">1</text>
<text x="243.6" y="47.7" transform="rotate(-90 243.6 47.7)">11</text>
<text x="246.1" y="47.7" transform="rotate(-90 246.1 47.7)">15</text>
<text x="248.7" y="47.7" transform="rotate(-90 248.7 47.7)">17</text>
<text x="251.2" y="47.7" transform="rotate(-90 251.2 47.7)">20</text>
<text x="37.8" y="50.2" transform="rotate(-90 37.8 50.2)">2</text>
<text x="228.5" y="53.1">1</text>
<text x="257.1" y="53.1">21</text>
<text x="228.5" y="55.6">2</text>
<text x="228.5" y="58.2">3</text>
<text x="257.1" y="55.6">22</text>
<text x="257.1" y="58.2">23</text>
<text x="228.5" y="60.7">4</text>
<text x="228.5" y="63.2">5</text>
<text x="228.5" y="65.8">6</text>
<text x="257.1" y="60.7">24</text>
<text x="257.1" y="63.2">25</text>
<text x="257.1" y="65.8">26</text>
<text x="228.5" y="68.3">7</text>
<text x="228.5" y="70.9">8</text>
<text x="257.1" y="68.3">27</text>
<text x="257.1" y="70.9">28</text>
<text x="227.9" y="75.9">10</text>
<text x="228.5" y="73.4">9</text>
<text x="257.1" y="73.4">29</text>
<text x="257.1" y="75.9">30</text>
<text x="227.9" y="78.5">12</text>
<text x="227.9" y="81">13</text>
<text x="227.9" y="83.6">14</text>
<text x="257.1" y="81">32</text>
<text x="227.9" y="86.1">16</text>
<text x="227.9" y="88.6">18</text>
<text x="227.9" y="91.2">19</text>
<text x="227.9" y="93.7">31</text>
<text x="243.6" y="97.2" transform="rotate(-90 243.6 97.2)">33</text>
<text x="234.2" y="129.3">3</text>
<text x="252" y="129.3">5</text>
<text x="252" y="131.8">6</text>
<text x="234.2" y="134.4">2</text>
<text x="252" y="134.4">1</text>
<text x="243.6" y="139.1" transform="rotate(-90 243.6 139.1)">4</text>
<text x="148.5" y="169.9">1</text>
<text x="154.9" y="169.9">3</text>
<text x="152.1" y="175.3" transform="rotate(-90 152.1 175.3)">2</text>
<text x="236.8" y="175">1</text>
<text x="236.8" y="177.5">3</text>
<text x="249.5" y="175">5</text>
<text x="243.6" y="184.9" transform="rotate(-90 243.6 184.9)">2</text>
<text x="236.8" y="220.7">1</text>
<text x="249.5" y="220.7">5</text>
<text x="236.8" y="223.3">3</text>
<text x="243.6" y="230.6" transform="rotate(-90 243.6 230.6)">2</text>
</g>
<g font-size="1.8" fill="#725600">
<text x="113.2" y="47.9">VBAT_PROT</text>
<text x="158.9" y="55.5">CAM_GPIO0</text>
<text x="265.6" y="56.7">CAM_CSI_D0_N</text>
<text x="285.9" y="54.2">CAM_CSI_D0_P</text>
<text x="285.9" y="59.3">CAM_CSI_D1_P</text>
<text x="265.6" y="61.8">CAM_CSI_D1_N</text>
<text x="285.9" y="64.4">CAM_CSI_D2_P</text>
<text x="382.5" y="61.8">GND</text>
<text x="265.6" y="66.9">CAM_CSI_D2_N</text>
<text x="265.6" y="72">CAM_CSI_C_N</text>
<text x="285.9" y="69.4">CAM_CSI_C_P</text>
<text x="265.6" y="77.1">CAM_CSI_D3_N</text>
<text x="285.9" y="74.5">CAM_CSI_D3_P</text>
<text x="138.6" y="86">CAM_I2C_SDA</text>
<text x="331.7" y="102.5">CM5_5V_IN</text>
<text x="392.6" y="108.8">GPIO_VREF</text>
<text x="311.3" y="202.8">CAM_I2C_SCL</text>
<text x="311.3" y="248.5">CAM_GPIO1</text>
</g>
</svg>
